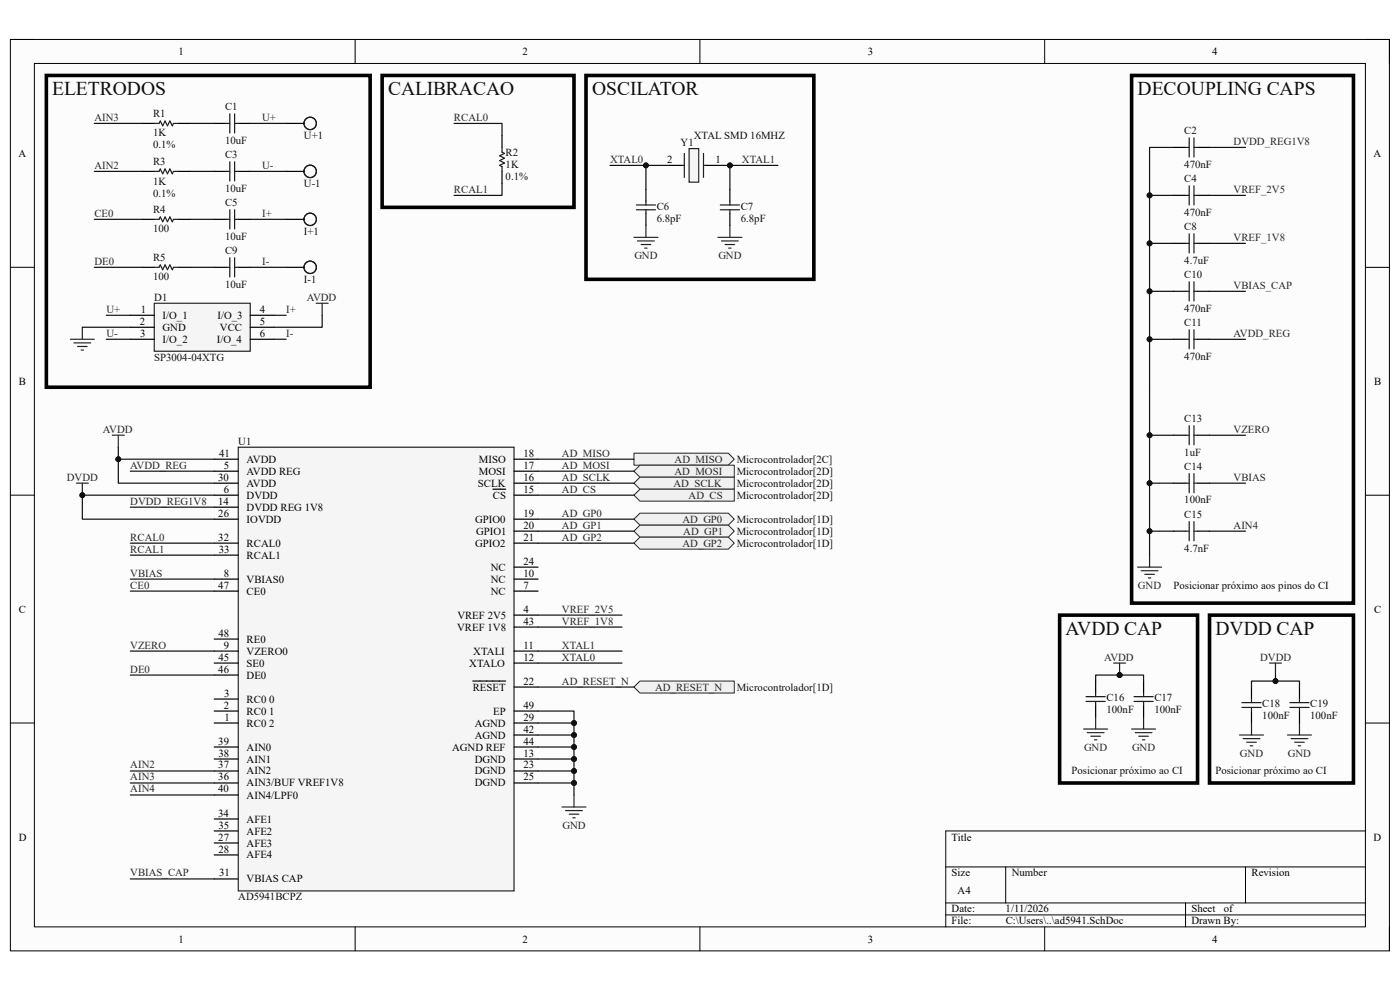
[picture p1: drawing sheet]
<svg xmlns="http://www.w3.org/2000/svg" width="297mm" height="210mm" viewBox="0 0 297 210" stroke-linecap="round" stroke-linejoin="round" font-family="sans-serif">
<path d="M2.2 8.4h292.6v193.3h-292.6z" fill-rule="evenodd" fill="#fcfcfc"/>
<path d="M2.2 8.4h292.6v193.3h-292.6z" fill="none" stroke="#000" stroke-width=".21"/>
<path d="M7.3 13.5h282.4v183.1h-282.4z" fill-rule="evenodd" fill="#fcfcfc"/>
<g fill="none" stroke="#000" stroke-width=".21">
<path d="M2.2 8.4h5.1M7.3 13.5h282.4v183.1h-282.4zM75.3 8.4v5.1M148.5 8.4v5.1M221.6 8.4v5.1M289.7 8.4h5.1v5.1M2.2 56.7h5.1M289.7 56.7h5.1M2.2 105h5.1M289.7 105.1h5.1M2.2 153.4h5.1M289.7 153.4h5.1"/>
<path d="M289.7 176.3h-89.1v20.3M75.3 196.6v5.1M148.5 196.6v5.1M200.6 183.9h89.1M200.6 191.5h89.1M200.6 194.1h89.1M213.4 183.9v7.6M221.6 196.6v5.1M251.5 191.5v5.1M264.2 183.9v7.6M294.8 196.6v5.1"/>
</g>
<path d="M50.5 94.9h58.6v94.1h-58.6z" fill-rule="evenodd" fill="#f5f5f5"/>
<path d="M50.5 94.9h58.6v94.1h-58.6z" fill="none" stroke="#262626" stroke-width=".25"/>
<g fill="none" stroke="#000" stroke-width=".25">
<path d="M30.2 36.4h2.5M30.2 26.2h2.5M37.8 36.4h2.6M37.8 26.2h2.6M45.5 36.4h2.5M45.5 26.2h2.5M50.5 36.4h2.6M50.5 26.2h2.6M60.7 36.4h3.8M60.7 26.2h3.8M106.5 28.7v2.6M106.5 36.4v2.5"/>
<path d="M249 31.3h2.5M254.1 31.3h2.5M30.2 46.5h2.5M30.2 56.7h2.5M37.8 46.5h2.6M37.8 56.7h2.6M45.5 46.5h2.5M45.5 56.7h2.5M50.5 46.5h2.6M50.5 56.7h2.6M60.7 46.5h3.8M60.7 56.7h3.8"/>
<path d="M249 41.4h2.5M249 51.6h2.5M254.1 41.4h2.5M254.1 51.6h2.5M249 61.8h2.5M249 72h2.5M254.1 61.8h2.5M254.1 72h2.5M45.5 97.4h5M45.5 100h5M109.1 97.4h5M109.1 100h5"/>
<path d="M249 92.3h2.5M254.1 92.3h2.5M45.5 102.5h5M45.5 105h5M45.5 107.6h5M45.5 110.1h5M45.5 115.2h5M45.5 117.8h5M104.6 103.8h2.7M109.1 102.5h5M109.1 105h5M109.1 110.1h5"/>
<path d="M109.1 112.7h5M109.1 115.2h5M249 102.5h2.5M254.1 102.5h2.5M45.5 125.4h5M45.5 122.9h5M45.5 135.6h5M45.5 138.1h5M109.1 133h5M109.1 130.5h5M109.1 125.4h5M109.1 122.9h5"/>
<path d="M109.1 120.3h5M109.1 138.1h5M45.5 148.3h5M45.5 150.8h5M45.5 153.4h5M45.5 143.2h5M45.5 140.7h5M45.5 158.5h5M100.3 144.5h7M109.1 150.8h5M109.1 153.4h5M109.1 145.7h5"/>
<path d="M109.1 140.7h5M109.1 158.5h5M109.1 155.9h5M45.5 161h5M45.5 163.6h5M45.5 166.1h5M45.5 168.6h5M45.5 173.7h5M45.5 176.3h5M45.5 178.8h5M109.1 161h5M109.1 163.6h5"/>
<path d="M109.1 166.1h5M45.5 186.5h5M45.5 181.4h5"/>
</g>
<g fill="none" stroke="#1c1c1c" stroke-width=".25">
<path d="M32.7 36.4h1l.3-.6 .5 1.1 .5-1.1 .5 1.1 .5-1.1 .5 1.1 .3-.5h1M32.7 26.2h1l.3-.5 .5 1 .5-1 .5 1 .5-1 .5 1 .3-.5h1M48 36.4h.8M48 26.2h.8M48.8 24.1v4.1M48.8 34.3v4.1M49.8 36.4h.7M49.8 26.2h.7M49.8 24.1v4.1M49.8 34.3v4.1M106.5 31.3v1l.5 .2-1 .6 1 .5-1 .5 1 .5-1 .5 .5 .2v1.1M251.5 31.3h.8"/>
<path d="M252.3 29.2v4.1M252.3 39.4v4.1M253.3 29.2v4.1M253.3 39.4v4.1M253.3 31.3h.8M32.7 46.5h1l.3-.5 .5 1 .5-1 .5 1 .5-1 .5 1 .3-.5h1M32.7 56.7h1l.3-.5 .5 1 .5-1 .5 1 .5-1 .5 1 .3-.5h1M48 46.5h.8M48 56.7h.8M48.8 44.5v4.1M48.8 54.7v4M49.8 44.5v4.1"/>
<path d="M49.8 54.7v4M49.8 46.5h.7M49.8 56.7h.7M251.5 41.4h.8M251.5 51.6h.8M252.3 49.6v4.1M252.3 59.8v4M253.3 49.6v4.1M253.3 59.8v4M253.3 41.4h.8M253.3 51.6h.8M251.5 61.8h.8"/>
<path d="M251.5 72h.8M252.3 69.9v4.1M253.3 69.9v4.1M253.3 61.8h.8M253.3 72h.8M251.5 92.3h.8M252.3 90.3v4.1M253.3 90.3v4.1M253.3 92.3h.8M251.5 102.5h.8M252.3 100.5v4M253.3 100.5v4"/>
<path d="M253.3 102.5h.8"/>
<circle cx="65.8" cy="26.2" r="1.31"/>
<circle cx="65.8" cy="36.4" r="1.31"/>
<circle cx="65.8" cy="26.2" r="1.32"/>
<circle cx="65.8" cy="36.4" r="1.32"/>
<circle cx="65.8" cy="56.7" r="1.31"/>
<circle cx="65.8" cy="46.5" r="1.31"/>
<circle cx="65.8" cy="46.5" r="1.32"/>
<circle cx="65.8" cy="56.7" r="1.32"/>
</g>
<path d="M240.1 16h47v111.9h-47z" fill="none" stroke="#000" stroke-width=".76"/>
<path d="M135.8 108.9h18.7l1.3 1.2-1.3 1.3h-18.7l-1.3-1.3z" fill-rule="evenodd" fill="#f0f0f0"/>
<path d="M135.8 108.9h18.7l1.3 1.2-1.3 1.3h-18.7l-1.3-1.3z" fill="none" stroke="#262626" stroke-width=".21"/>
<path d="M135.8 111.4h18.7l1.3 1.3-1.3 1.3h-18.7l-1.3-1.3z" fill-rule="evenodd" fill="#f0f0f0"/>
<path d="M135.8 111.4h18.7l1.3 1.3-1.3 1.3h-18.7l-1.3-1.3z" fill="none" stroke="#262626" stroke-width=".21"/>
<path d="M135.8 114h18.7l1.3 1.2-1.3 1.3h-18.7l-1.3-1.3z" fill-rule="evenodd" fill="#f0f0f0"/>
<path d="M135.8 114h18.7l1.3 1.2-1.3 1.3h-18.7l-1.3-1.3z" fill="none" stroke="#262626" stroke-width=".21"/>
<path d="M134.5 96.1h20l1.3 1.3-1.3 1.3h-20z" fill-rule="evenodd" fill="#f0f0f0"/>
<path d="M134.5 96.1h20l1.3 1.3-1.3 1.3h-20z" fill="none" stroke="#262626" stroke-width=".21"/>
<path d="M135.8 98.7h20v2.5h-20l-1.3-1.2z" fill-rule="evenodd" fill="#f0f0f0"/>
<path d="M135.8 98.7h20v2.5h-20l-1.3-1.2z" fill="none" stroke="#262626" stroke-width=".21"/>
<path d="M134.5 102.5l1.3-1.3h20v2.6h-20z" fill-rule="evenodd" fill="#f0f0f0"/>
<path d="M134.5 102.5l1.3-1.3h20v2.6h-20z" fill="none" stroke="#262626" stroke-width=".21"/>
<path d="M134.5 105l1.3-1.2h20v2.5h-20z" fill-rule="evenodd" fill="#f0f0f0"/>
<path d="M134.5 105l1.3-1.2h20v2.5h-20z" fill="none" stroke="#262626" stroke-width=".21"/>
<path d="M134.5 145.7l1.3-1.2h20v2.5h-20z" fill-rule="evenodd" fill="#f0f0f0"/>
<path d="M134.5 145.7l1.3-1.2h20v2.5h-20z" fill="none" stroke="#262626" stroke-width=".21"/>
<path d="M81.1 16h40.7v28h-40.7zM124.3 16h48.4v43.3h-48.4z" fill="none" stroke="#000" stroke-width=".76"/>
<path d="M32.7 64.3h20.4v10.2h-20.4z" fill-rule="evenodd" fill="#f5f5f5"/>
<g fill="none" stroke="#262626" stroke-width=".25">
<path d="M14.9 72h5.1M15.7 72.7h3.5M16.4 73.5h2.1M17.2 74.3h.5M17.5 69.4v2.6M32.7 64.3h20.4v10.2h-20.4zM243.9 117.8v2.5M241.3 120.3h5.1M242.1 121.1h3.6M242.9 121.8h2M243.6 122.6h.5M119.2 171.2h5.1"/>
<path d="M120 172h3.5M120.8 172.7h2M121.5 173.5h.5M121.8 168.6v2.6"/>
</g>
<path d="M27.6 66.9h5.1M27.6 69.4h5.1M27.6 72h5.1M53.1 66.9h5.1M53.1 69.4h5.1M53.1 72h5.1" fill="none" stroke="#000" stroke-width=".25"/>
<path d="M146.2 31.5h2v7.1h-2z" fill-rule="evenodd" fill="#f5f5f5"/>
<g fill="none" stroke="#262626" stroke-width=".25">
<path d="M146.2 31.5h2v7.1h-2zM134.5 50.4h5.1M135.3 51.1h3.5M136 51.9h2.1M136.8 52.6h.5M137 47.8v2.6M152.3 50.4h5.1M153.1 51.1h3.5M153.8 51.9h2.1M154.6 52.6h.5M154.8 47.8v2.6M229.9 154.7h5.1"/>
<path d="M230.7 155.4h3.5M231.4 156.2h2.1M232.2 156.9h.5M232.4 152.1v2.6M236.3 140.7h2.5M237.5 140.7v2.5M240.1 154.7h5.1M240.8 155.4h3.6M241.6 156.2h2M242.4 156.9h.5M242.6 152.1v2.6M263 155.9h5.1"/>
<path d="M263.7 156.7h3.6M264.5 157.5h2M265.3 158.2h.5M265.5 153.4v2.5M273.1 155.9h5.1M273.9 156.7h3.6M274.7 157.5h2M275.4 158.2h.5M275.7 153.4v2.5"/>
</g>
<g fill="none" stroke="#000" stroke-width=".25">
<path d="M142.1 35.1h2.6M149.8 35.1h2.5M137 40.2v2.5M137 45.3v2.5M154.8 40.2v2.5M154.8 45.3v2.5M249 112.7h2.5M254.1 112.7h2.5M232.4 144.5v2.5M232.4 149.6v2.5M242.6 144.5v2.5M242.6 149.6v2.5"/>
<path d="M265.5 145.8v2.5M265.5 150.8v2.6M275.7 145.8v2.5M275.7 150.8v2.6"/>
</g>
<g fill="none" stroke="#1c1c1c" stroke-width=".25">
<path d="M144.7 35.1h.5M145.2 32.5v5.1M149.2 32.5v5.1M149.2 35.1h.6M135 44.5h4.1M135 43.5h4.1M137 42.7v.8M137 44.5v.8M152.8 44.5h4.1M152.8 43.5h4.1M154.8 42.7v.8M154.8 44.5v.8"/>
<path d="M251.5 112.7h.8M252.3 110.6v4.1M253.3 110.6v4.1M253.3 112.7h.8M230.4 148.8h4.1M230.4 147.8h4.1M232.4 147v.8M232.4 148.8v.8M240.6 148.8h4M240.6 147.8h4M242.6 147v.8M242.6 148.8v.8"/>
<path d="M263.5 150.1h4M263.5 149.1h4M265.5 148.3v.8M265.5 150.1v.7M273.7 150.1h4M273.7 149.1h4M275.7 148.3v.8M275.7 150.1v.7"/>
</g>
<path d="M9.8 16h68.7v66.1h-68.7zM224.8 130.5h29.3v35.6h-29.3zM256.6 130.5h30.5v35.6h-30.5z" fill="none" stroke="#000" stroke-width=".76"/>
<circle cx="237.5" cy="143.2" r=".51" fill="#0e0e0e"/>
<circle cx="237.5" cy="143.2" r=".51" fill="none" stroke="#0e0e0e" stroke-width=".21"/>
<path d="M269.3 140.7h2.6M270.6 140.7v2.5" fill="none" stroke="#262626" stroke-width=".25"/>
<path d="M256.6 31.3h7.6M249 72h-5.1v10.1M27.6 107.6h17.9" fill="none" stroke="#0e0e0e" stroke-width=".25"/>
<circle cx="243.9" cy="72" r=".51" fill="#0e0e0e"/>
<circle cx="243.9" cy="72" r=".51" fill="none" stroke="#0e0e0e" stroke-width=".21"/>
<path d="M249 61.8h-5.1v10.2" fill="none" stroke="#0e0e0e" stroke-width=".25"/>
<circle cx="243.9" cy="61.8" r=".51" fill="#0e0e0e"/>
<circle cx="243.9" cy="61.8" r=".51" fill="none" stroke="#0e0e0e" stroke-width=".21"/>
<circle cx="243.9" cy="72" r=".51" fill="#0e0e0e"/>
<circle cx="243.9" cy="72" r=".51" fill="none" stroke="#0e0e0e" stroke-width=".21"/>
<path d="M249 51.6h-5.1v10.2" fill="none" stroke="#0e0e0e" stroke-width=".25"/>
<circle cx="243.9" cy="51.6" r=".51" fill="#0e0e0e"/>
<circle cx="243.9" cy="51.6" r=".51" fill="none" stroke="#0e0e0e" stroke-width=".21"/>
<circle cx="243.9" cy="61.8" r=".51" fill="#0e0e0e"/>
<circle cx="243.9" cy="61.8" r=".51" fill="none" stroke="#0e0e0e" stroke-width=".21"/>
<path d="M249 41.4h-5.1v10.2" fill="none" stroke="#0e0e0e" stroke-width=".25"/>
<circle cx="243.9" cy="41.4" r=".51" fill="#0e0e0e"/>
<circle cx="243.9" cy="41.4" r=".51" fill="none" stroke="#0e0e0e" stroke-width=".21"/>
<circle cx="243.9" cy="51.6" r=".51" fill="#0e0e0e"/>
<circle cx="243.9" cy="51.6" r=".51" fill="none" stroke="#0e0e0e" stroke-width=".21"/>
<path d="M249 31.3h-5.1v10.1" fill="none" stroke="#0e0e0e" stroke-width=".25"/>
<circle cx="243.9" cy="41.4" r=".51" fill="#0e0e0e"/>
<circle cx="243.9" cy="41.4" r=".51" fill="none" stroke="#0e0e0e" stroke-width=".21"/>
<path d="M256.6 51.6h7.6M256.6 41.4h7.6M256.6 72h7.6M256.6 61.8h7.6M27.6 100h17.9M243.9 92.3h5.1M256.6 92.3h7.6M256.6 102.5h7.6M114.1 130.5h17.8M114.1 133h17.8M27.6 166.1h17.9M27.6 186.5h17.9" fill="none" stroke="#0e0e0e" stroke-width=".25"/>
<circle cx="243.9" cy="92.3" r=".51" fill="#0e0e0e"/>
<circle cx="243.9" cy="92.3" r=".51" fill="none" stroke="#0e0e0e" stroke-width=".21"/>
<path d="M243.9 102.5h5.1" fill="none" stroke="#0e0e0e" stroke-width=".25"/>
<circle cx="243.9" cy="102.5" r=".51" fill="#0e0e0e"/>
<circle cx="243.9" cy="102.5" r=".51" fill="none" stroke="#0e0e0e" stroke-width=".21"/>
<path d="M27.6 138.1h17.9M27.6 122.9h17.9M114.1 166.1h7.7v2.5" fill="none" stroke="#0e0e0e" stroke-width=".25"/>
<circle cx="121.8" cy="166.1" r=".51" fill="#0e0e0e"/>
<circle cx="121.8" cy="166.1" r=".51" fill="none" stroke="#0e0e0e" stroke-width=".21"/>
<path d="M114.1 163.6h7.7v2.5" fill="none" stroke="#0e0e0e" stroke-width=".25"/>
<circle cx="121.8" cy="163.6" r=".51" fill="#0e0e0e"/>
<circle cx="121.8" cy="163.6" r=".51" fill="none" stroke="#0e0e0e" stroke-width=".21"/>
<circle cx="121.8" cy="166.1" r=".51" fill="#0e0e0e"/>
<circle cx="121.8" cy="166.1" r=".51" fill="none" stroke="#0e0e0e" stroke-width=".21"/>
<path d="M114.1 161h7.7v2.6" fill="none" stroke="#0e0e0e" stroke-width=".25"/>
<circle cx="121.8" cy="161" r=".51" fill="#0e0e0e"/>
<circle cx="121.8" cy="161" r=".51" fill="none" stroke="#0e0e0e" stroke-width=".21"/>
<circle cx="121.8" cy="163.6" r=".51" fill="#0e0e0e"/>
<circle cx="121.8" cy="163.6" r=".51" fill="none" stroke="#0e0e0e" stroke-width=".21"/>
<path d="M114.1 158.5h7.7v2.5" fill="none" stroke="#0e0e0e" stroke-width=".25"/>
<circle cx="121.8" cy="158.5" r=".51" fill="#0e0e0e"/>
<circle cx="121.8" cy="158.5" r=".51" fill="none" stroke="#0e0e0e" stroke-width=".21"/>
<circle cx="121.8" cy="161" r=".51" fill="#0e0e0e"/>
<circle cx="121.8" cy="161" r=".51" fill="none" stroke="#0e0e0e" stroke-width=".21"/>
<path d="M114.1 155.9h7.7v2.6" fill="none" stroke="#0e0e0e" stroke-width=".25"/>
<circle cx="121.8" cy="155.9" r=".51" fill="#0e0e0e"/>
<circle cx="121.8" cy="155.9" r=".51" fill="none" stroke="#0e0e0e" stroke-width=".21"/>
<circle cx="121.8" cy="158.5" r=".51" fill="#0e0e0e"/>
<circle cx="121.8" cy="158.5" r=".51" fill="none" stroke="#0e0e0e" stroke-width=".21"/>
<path d="M114.1 153.4h7.7v2.5" fill="none" stroke="#0e0e0e" stroke-width=".25"/>
<circle cx="121.8" cy="153.4" r=".51" fill="#0e0e0e"/>
<circle cx="121.8" cy="153.4" r=".51" fill="none" stroke="#0e0e0e" stroke-width=".21"/>
<circle cx="121.8" cy="155.9" r=".51" fill="#0e0e0e"/>
<circle cx="121.8" cy="155.9" r=".51" fill="none" stroke="#0e0e0e" stroke-width=".21"/>
<path d="M243.9 82.1v35.7" fill="none" stroke="#0e0e0e" stroke-width=".25"/>
<circle cx="243.9" cy="112.7" r=".51" fill="#0e0e0e"/>
<circle cx="243.9" cy="112.7" r=".51" fill="none" stroke="#0e0e0e" stroke-width=".21"/>
<circle cx="243.9" cy="102.5" r=".51" fill="#0e0e0e"/>
<circle cx="243.9" cy="102.5" r=".51" fill="none" stroke="#0e0e0e" stroke-width=".21"/>
<circle cx="243.9" cy="92.3" r=".51" fill="#0e0e0e"/>
<circle cx="243.9" cy="92.3" r=".51" fill="none" stroke="#0e0e0e" stroke-width=".21"/>
<g fill="none" stroke="#0e0e0e" stroke-width=".25">
<path d="M20 36.4h10.2M20 26.2h10.2M40.4 36.4h5.1M40.4 26.2h5.1M53.1 36.4h7.6M53.1 26.2h7.6M96.3 26.2h10.2v2.5M106.5 38.9v2.5h-10.2M20 46.5h10.2M20 56.7h10.2M40.4 46.5h5.1M40.4 56.7h5.1"/>
<path d="M53.1 46.5h7.6M53.1 56.7h7.6M27.6 115.2h17.9M27.6 117.8h17.9M27.6 125.4h17.9M27.6 143.2h17.9M114.1 150.8h7.7v2.6"/>
</g>
<circle cx="121.8" cy="153.4" r=".51" fill="#0e0e0e"/>
<circle cx="121.8" cy="153.4" r=".51" fill="none" stroke="#0e0e0e" stroke-width=".21"/>
<path d="M142.1 35.1h-5.1v5.1M17.5 69.4h10.1M114.1 97.4h20.4M114.1 100h20.4M114.1 110.1h20.4M114.1 112.7h20.4M114.1 115.2h20.4M114.1 102.5h20.4M114.1 105h20.4M114.1 138.1h17.8M114.1 140.7h17.8M114.1 145.7h20.4" fill="none" stroke="#0e0e0e" stroke-width=".25"/>
<circle cx="137" cy="35.1" r=".51" fill="#0e0e0e"/>
<circle cx="137" cy="35.1" r=".51" fill="none" stroke="#0e0e0e" stroke-width=".21"/>
<path d="M152.3 35.1h2.5v5.1" fill="none" stroke="#0e0e0e" stroke-width=".25"/>
<circle cx="154.8" cy="35.1" r=".51" fill="#0e0e0e"/>
<circle cx="154.8" cy="35.1" r=".51" fill="none" stroke="#0e0e0e" stroke-width=".21"/>
<path d="M154.8 35.1h10.2" fill="none" stroke="#0e0e0e" stroke-width=".25"/>
<circle cx="154.8" cy="35.1" r=".51" fill="#0e0e0e"/>
<circle cx="154.8" cy="35.1" r=".51" fill="none" stroke="#0e0e0e" stroke-width=".21"/>
<path d="M129.4 35.1h7.6" fill="none" stroke="#0e0e0e" stroke-width=".25"/>
<circle cx="137" cy="35.1" r=".51" fill="#0e0e0e"/>
<circle cx="137" cy="35.1" r=".51" fill="none" stroke="#0e0e0e" stroke-width=".21"/>
<path d="M22.6 72h5M22.6 66.9h5M58.2 72h2.5M58.2 66.9h2.5M68.3 66.9v2.5h-10.1M45.5 105h-28v5.1h28" fill="none" stroke="#0e0e0e" stroke-width=".25"/>
<circle cx="17.5" cy="105" r=".51" fill="#0e0e0e"/>
<circle cx="17.5" cy="105" r=".51" fill="none" stroke="#0e0e0e" stroke-width=".21"/>
<path d="M25.1 94.9v2.5" fill="none" stroke="#0e0e0e" stroke-width=".25"/>
<circle cx="25.1" cy="97.4" r=".51" fill="#0e0e0e"/>
<circle cx="25.1" cy="97.4" r=".51" fill="none" stroke="#0e0e0e" stroke-width=".21"/>
<path d="M45.5 97.4h-20.4v5.1h20.4" fill="none" stroke="#0e0e0e" stroke-width=".25"/>
<circle cx="25.1" cy="97.4" r=".51" fill="#0e0e0e"/>
<circle cx="25.1" cy="97.4" r=".51" fill="none" stroke="#0e0e0e" stroke-width=".21"/>
<path d="M243.9 112.7h5.1" fill="none" stroke="#0e0e0e" stroke-width=".25"/>
<circle cx="243.9" cy="112.7" r=".51" fill="#0e0e0e"/>
<circle cx="243.9" cy="112.7" r=".51" fill="none" stroke="#0e0e0e" stroke-width=".21"/>
<path d="M256.6 112.7h7.6M237.5 143.2h5.1v1.3M27.6 168.6h17.9" fill="none" stroke="#0e0e0e" stroke-width=".25"/>
<circle cx="237.5" cy="143.2" r=".51" fill="#0e0e0e"/>
<circle cx="237.5" cy="143.2" r=".51" fill="none" stroke="#0e0e0e" stroke-width=".21"/>
<path d="M237.5 143.2h-5.1v1.3" fill="none" stroke="#0e0e0e" stroke-width=".25"/>
<circle cx="237.5" cy="143.2" r=".51" fill="#0e0e0e"/>
<circle cx="237.5" cy="143.2" r=".51" fill="none" stroke="#0e0e0e" stroke-width=".21"/>
<path d="M270.6 143.2v1.3h-5.1v1.3" fill="none" stroke="#0e0e0e" stroke-width=".25"/>
<circle cx="270.6" cy="144.5" r=".51" fill="#0e0e0e"/>
<circle cx="270.6" cy="144.5" r=".51" fill="none" stroke="#0e0e0e" stroke-width=".21"/>
<path d="M270.6 144.5h5.1v1.3" fill="none" stroke="#0e0e0e" stroke-width=".25"/>
<circle cx="270.6" cy="144.5" r=".51" fill="#0e0e0e"/>
<circle cx="270.6" cy="144.5" r=".51" fill="none" stroke="#0e0e0e" stroke-width=".21"/>
<path d="M23.8 92.3h2.6M25.1 92.3v2.6M16.2 102.5h2.5M17.5 102.5v2.5" fill="none" stroke="#262626" stroke-width=".25"/>
<circle cx="17.5" cy="105" r=".51" fill="#0e0e0e"/>
<circle cx="17.5" cy="105" r=".51" fill="none" stroke="#0e0e0e" stroke-width=".21"/>
<path d="M67.1 64.3h2.5M68.3 64.3v2.6" fill="none" stroke="#262626" stroke-width=".25"/>
<path d="M27.6 163.6h17.9" fill="none" stroke="#0e0e0e" stroke-width=".25"/>
<g font-size="4.1" fill="#0e0e0e">
<text x="11.1" y="20.2">ELETRODOS</text>
<text x="82.3" y="20.2">CALIBRACAO</text>
<text x="125.6" y="20.2">OSCILATOR</text>
<text x="241.3" y="20.2">DECOUPLING CAPS</text>
<text x="226.1" y="134.7">AVDD CAP</text>
<text x="257.9" y="134.7">DVDD CAP</text>
</g>
<g font-size="2.3">
<text x="37.9" y="11.7">1</text>
<text x="110.9" y="11.7">2</text>
<text x="184.1" y="11.7">3</text>
<text x="257.1" y="11.7">4</text>
<text x="3.9" y="33.3">A</text>
<text x="141.6" y="34.6">2</text>
<text x="151.8" y="34.6">1</text>
<text x="291.4" y="33.3">A</text>
<text x="29.6" y="68.9">2</text>
<text x="29.7" y="71.5">3</text>
<text x="29.8" y="66.4">1</text>
<text x="34.5" y="67.6">I/O_1</text>
<text x="34.5" y="70.2">GND</text>
<text x="46.1" y="67.6">I/O_3</text>
<text x="46.7" y="70.2">VCC</text>
<text x="55.1" y="66.4">4</text>
<text x="55.1" y="68.9">5</text>
<text x="55.1" y="71.5">6</text>
<text x="34.5" y="72.7">I/O_2</text>
<text x="46" y="72.7">I/O_4</text>
<text x="4" y="81.6">B</text>
<text x="291.5" y="81.6">B</text>
<text x="46.3" y="102">30</text>
<text x="46.5" y="96.9">41</text>
<text x="47.5" y="99.4">5</text>
<text x="52.3" y="98.2">AVDD</text>
<text x="52.3" y="100.7">AVDD REG</text>
<text x="101.6" y="98.2">MISO</text>
<text x="101.6" y="100.7">MOSI</text>
<text x="111.1" y="96.9">18</text>
<text x="111.1" y="99.4">17</text>
<text x="111.1" y="102">16</text>
<text x="46.3" y="107.1">14</text>
<text x="47.5" y="104.5">6</text>
<text x="52.3" y="103.3">AVDD</text>
<text x="52.3" y="105.8">DVDD</text>
<text x="101.4" y="103.3">SCLK</text>
<text x="104.6" y="105.8">CS</text>
<text x="111.1" y="104.5">15</text>
<text x="46.3" y="109.6">26</text>
<text x="52.3" y="108.3">DVDD REG 1V8</text>
<text x="52.3" y="110.9">IOVDD</text>
<text x="100.8" y="110.9">GPIO0</text>
<text x="101" y="113.4">GPIO1</text>
<text x="111.1" y="109.6">19</text>
<text x="111.1" y="112.1">20</text>
<text x="46.3" y="114.7">32</text>
<text x="46.4" y="117.3">33</text>
<text x="52.3" y="116">RCAL0</text>
<text x="52.3" y="118.5">RCAL1</text>
<text x="100.8" y="116">GPIO2</text>
<text x="111.1" y="119.8">24</text>
<text x="111.1" y="114.7">21</text>
<text x="46.3" y="124.9">47</text>
<text x="47.5" y="122.3">8</text>
<text x="52.3" y="123.6">VBIAS0</text>
<text x="104.1" y="123.6">NC</text>
<text x="104.1" y="121.1">NC</text>
<text x="111.1" y="124.9">7</text>
<text x="111.1" y="122.3">10</text>
<text x="4" y="130">C</text>
<text x="52.3" y="126.2">CE0</text>
<text x="97" y="131.2">VREF 2V5</text>
<text x="104.1" y="126.2">NC</text>
<text x="111.1" y="130">4</text>
<text x="291.5" y="130">C</text>
<text x="46.4" y="135">48</text>
<text x="47.5" y="137.6">9</text>
<text x="52.3" y="136.3">RE0</text>
<text x="97" y="133.8">VREF 1V8</text>
<text x="111.1" y="132.5">43</text>
<text x="111.1" y="137.6">11</text>
<text x="46.3" y="142.7">46</text>
<text x="46.4" y="140.1">45</text>
<text x="52.3" y="144">DE0</text>
<text x="52.3" y="141.4">SE0</text>
<text x="52.3" y="138.9">VZERO0</text>
<text x="99.6" y="141.4">XTALO</text>
<text x="100.4" y="138.9">XTALI</text>
<text x="111.1" y="140.1">12</text>
<text x="47.5" y="147.8">3</text>
<text x="52.3" y="149.1">RC0 0</text>
<text x="100.3" y="146.5">RESET</text>
<text x="111.1" y="145.2">22</text>
<text x="47.5" y="150.3">2</text>
<text x="47.6" y="152.9">1</text>
<text x="52.3" y="151.6">RC0 1</text>
<text x="52.3" y="154.1">RC0 2</text>
<text x="100.7" y="154.1">AGND</text>
<text x="104.6" y="151.6">EP</text>
<text x="111.1" y="150.3">49</text>
<text x="111.1" y="152.9">29</text>
<text x="111.1" y="155.4">42</text>
<text x="46.3" y="157.9">39</text>
<text x="46.4" y="160.5">38</text>
<text x="52.3" y="159.2">AIN0</text>
<text x="52.3" y="161.8">AIN1</text>
<text x="95.9" y="159.2">AGND REF</text>
<text x="100.7" y="156.7">AGND</text>
<text x="100.7" y="161.8">DGND</text>
<text x="111.1" y="157.9">44</text>
<text x="111.1" y="160.5">13</text>
<text x="46.3" y="163">37</text>
<text x="46.3" y="165.6">36</text>
<text x="52.3" y="164.3">AIN2</text>
<text x="52.3" y="166.8">AIN3/BUF VREF1V8</text>
<text x="100.7" y="164.3">DGND</text>
<text x="100.7" y="166.8">DGND</text>
<text x="111.1" y="163">23</text>
<text x="111.1" y="165.6">25</text>
<text x="46.3" y="173.2">34</text>
<text x="46.3" y="168.1">40</text>
<text x="52.3" y="169.4">AIN4/LPF0</text>
<text x="4" y="178.3">D</text>
<text x="46.3" y="178.3">27</text>
<text x="46.4" y="175.8">35</text>
<text x="52.3" y="174.5">AFE1</text>
<text x="52.3" y="177">AFE2</text>
<text x="52.3" y="179.6">AFE3</text>
<text x="201.9" y="178.3">Title</text>
<text x="291.4" y="178.3">D</text>
<text x="46.4" y="180.8">28</text>
<text x="46.5" y="185.9">31</text>
<text x="52.3" y="182.1">AFE4</text>
<text x="201.9" y="185.9">Size</text>
<text x="214.6" y="185.9">Number</text>
<text x="265.5" y="185.9">Revision</text>
<text x="52.3" y="187.2">VBIAS CAP</text>
<text x="203.2" y="189.7">A4</text>
<text x="201.9" y="193.5">Date:</text>
<text x="201.9" y="196.1">File:</text>
<text x="213.3" y="193.5">1/11/2026</text>
<text x="213.4" y="196.1">C:\Users\..\ad5941.SchDoc</text>
<text x="252.8" y="193.5">Sheet</text>
<text x="252.8" y="196.1">Drawn By:</text>
<text x="259.6" y="193.5">of</text>
<text x="37.9" y="199.9">1</text>
<text x="110.9" y="199.9">2</text>
<text x="184.1" y="199.9">3</text>
<text x="257.1" y="199.9">4</text>
</g>
<g font-size="2.3" fill="#0e0e0e">
<text x="47.8" y="23.4">C1</text>
<text x="32.5" y="29">1K</text>
<text x="32.5" y="24.9">R1</text>
<text x="64.5" y="29.5">U+1</text>
<text x="147.2" y="29.5">XTAL SMD 16MHZ</text>
<text x="251.2" y="28.4">C2</text>
<text x="32.5" y="35.1">R3</text>
<text x="32.5" y="31.5">0.1%</text>
<text x="47.8" y="30.5">10uF</text>
<text x="47.8" y="33.5">C3</text>
<text x="107.3" y="35.6">1K</text>
<text x="107.3" y="33">R2</text>
<text x="144.4" y="31">Y1</text>
<text x="251.2" y="35.6">470nF</text>
<text x="32.5" y="41.7">0.1%</text>
<text x="32.5" y="39.2">1K</text>
<text x="47.8" y="40.7">10uF</text>
<text x="64.5" y="39.7">U-1</text>
<text x="107.3" y="38.1">0.1%</text>
<text x="251.2" y="38.7">C4</text>
<text x="32.5" y="45.3">R4</text>
<text x="47.8" y="43.7">C5</text>
<text x="139.3" y="47">6.8pF</text>
<text x="139.3" y="44.5">C6</text>
<text x="157.1" y="47">6.8pF</text>
<text x="157.1" y="44.5">C7</text>
<text x="251.2" y="45.8">470nF</text>
<text x="32.5" y="49.3">100</text>
<text x="47.8" y="50.8">10uF</text>
<text x="47.8" y="53.9">C9</text>
<text x="64.5" y="49.9">I+1</text>
<text x="251.2" y="48.8">C8</text>
<text x="32.5" y="59.5">100</text>
<text x="32.5" y="55.4">R5</text>
<text x="251.2" y="55.9">4.7uF</text>
<text x="251.2" y="59">C10</text>
<text x="32.7" y="63.8">D1</text>
<text x="47.8" y="61">10uF</text>
<text x="64.5" y="60">I-1</text>
<text x="251.2" y="66.1">470nF</text>
<text x="251.2" y="69.2">C11</text>
<text x="32.7" y="76.5">SP3004-04XTG</text>
<text x="251.2" y="76.3">470nF</text>
<text x="251.2" y="89.5">C13</text>
<text x="50.5" y="94.4">U1</text>
<text x="156.3" y="98.2">Microcontrolador[2C]</text>
<text x="156.3" y="100.7">Microcontrolador[2D]</text>
<text x="251.2" y="99.7">C14</text>
<text x="251.2" y="96.6">1uF</text>
<text x="156.3" y="103.3">Microcontrolador[2D]</text>
<text x="156.3" y="105.8">Microcontrolador[2D]</text>
<text x="251.2" y="106.8">100nF</text>
<text x="156.3" y="110.9">Microcontrolador[1D]</text>
<text x="156.3" y="113.4">Microcontrolador[1D]</text>
<text x="251.2" y="109.9">C15</text>
<text x="156.3" y="116">Microcontrolador[1D]</text>
<text x="251.2" y="117">4.7nF</text>
<text x="249" y="124.9">Posicionar próximo aos pinos do CI</text>
<text x="156.3" y="146.5">Microcontrolador[1D]</text>
<text x="234.7" y="148.8">C16</text>
<text x="244.9" y="148.8">C17</text>
<text x="234.7" y="151.3">100nF</text>
<text x="244.9" y="151.3">100nF</text>
<text x="267.8" y="152.6">100nF</text>
<text x="267.8" y="150.1">C18</text>
<text x="278" y="152.6">100nF</text>
<text x="278" y="150.1">C19</text>
<text x="227.3" y="164.3">Posicionar próximo ao CI</text>
<text x="257.9" y="164.3">Posicionar próximo ao CI</text>
<text x="50.5" y="191">AD5941BCPZ</text>
</g>
<g font-size="2.3" fill="#262626">
<text x="20" y="25.7">AIN3</text>
<text x="55.6" y="25.7">U+</text>
<text x="96.3" y="25.7">RCAL0</text>
<text x="20" y="35.9">AIN2</text>
<text x="55.6" y="35.9">U-</text>
<text x="129.4" y="34.6">XTAL0</text>
<text x="157.4" y="34.6">XTAL1</text>
<text x="261.7" y="30.7">DVDD_REG1V8</text>
<text x="96.3" y="40.9">RCAL1</text>
<text x="261.7" y="40.9">VREF_2V5</text>
<text x="20" y="46">CE0</text>
<text x="55.6" y="46">I+</text>
<text x="261.7" y="51.1">VREF_1V8</text>
<text x="20" y="56.2">DE0</text>
<text x="55.6" y="56.2">I-</text>
<text x="134.6" y="54.9">GND</text>
<text x="152.4" y="54.9">GND</text>
<text x="65.1" y="63.8">AVDD</text>
<text x="261.7" y="61.3">VBIAS_CAP</text>
<text x="22.6" y="66.4">U+</text>
<text x="22.6" y="71.5">U-</text>
<text x="60.7" y="66.4">I+</text>
<text x="60.7" y="71.5">I-</text>
<text x="261.7" y="71.5">AVDD_REG</text>
<text x="21.8" y="91.8">AVDD</text>
<text x="261.7" y="91.8">VZERO</text>
<text x="14.2" y="102">DVDD</text>
<text x="27.6" y="99.4">AVDD_REG</text>
<text x="119.2" y="102">AD_SCLK</text>
<text x="119.2" y="99.4">AD_MOSI</text>
<text x="119.2" y="96.9">AD_MISO</text>
<text x="143.1" y="100.7">AD_MOSI</text>
<text x="143.1" y="98.2">AD_MISO</text>
<text x="261.7" y="102">VBIAS</text>
<text x="27.6" y="107.1">DVDD_REG1V8</text>
<text x="119.2" y="104.5">AD_CS</text>
<text x="142.9" y="103.3">AD_SCLK</text>
<text x="146.1" y="105.8">AD_CS</text>
<text x="119.2" y="112.1">AD_GP1</text>
<text x="119.2" y="109.6">AD_GP0</text>
<text x="144.8" y="110.9">AD_GP0</text>
<text x="144.9" y="113.4">AD_GP1</text>
<text x="261.7" y="112.1">AIN4</text>
<text x="27.6" y="117.3">RCAL1</text>
<text x="27.6" y="114.7">RCAL0</text>
<text x="119.2" y="114.7">AD_GP2</text>
<text x="144.8" y="116">AD_GP2</text>
<text x="27.6" y="124.9">CE0</text>
<text x="27.6" y="122.3">VBIAS</text>
<text x="241.4" y="124.9">GND</text>
<text x="119.2" y="130">VREF_2V5</text>
<text x="27.6" y="137.6">VZERO</text>
<text x="119.2" y="132.5">VREF_1V8</text>
<text x="119.2" y="137.6">XTAL1</text>
<text x="27.6" y="142.7">DE0</text>
<text x="119.2" y="140.1">XTAL0</text>
<text x="234.2" y="140.1">AVDD</text>
<text x="267.3" y="140.1">DVDD</text>
<text x="119.2" y="145.2">AD_RESET_N</text>
<text x="139" y="146.5">AD_RESET_N</text>
<text x="230" y="159.2">GND</text>
<text x="240.2" y="159.2">GND</text>
<text x="263.1" y="160.5">GND</text>
<text x="273.2" y="160.5">GND</text>
<text x="27.6" y="165.6">AIN3</text>
<text x="27.6" y="163">AIN2</text>
<text x="27.6" y="168.1">AIN4</text>
<text x="119.3" y="175.8">GND</text>
<text x="27.6" y="185.9">VBIAS_CAP</text>
</g>
</svg>
